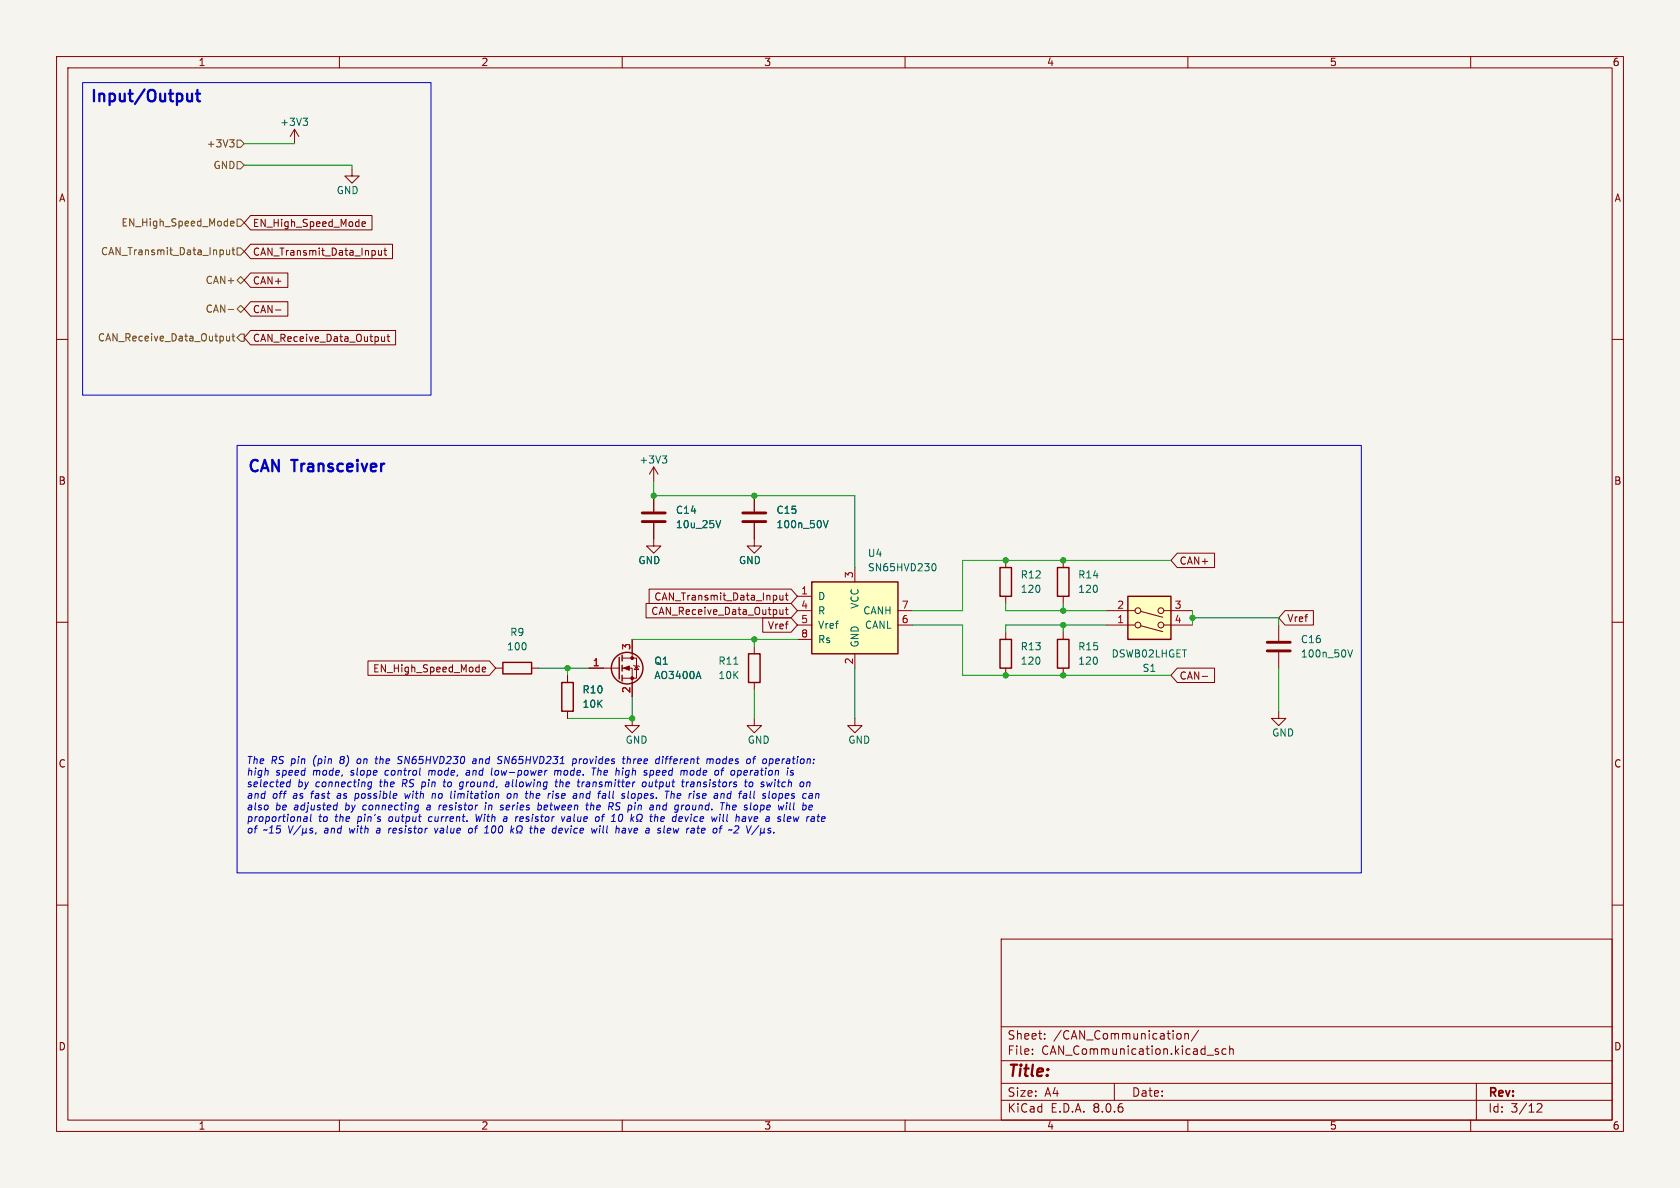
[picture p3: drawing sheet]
<svg xmlns="http://www.w3.org/2000/svg" width="297mm" height="210mm" viewBox="0 0 297 210" stroke-linecap="round" stroke-linejoin="round" font-family="sans-serif">
<path d="M0 0h297v210h-297z" fill="#f5f4ef" stroke="#f5f4ef" stroke-width=".18"/>
<g fill="none" stroke="#840000" stroke-width=".18">
<path d="M10 10h277v190h-277zM12 12h273v186h-273zM60 10v2M110 10v2M160 10v2M210 10v2M260 10v2M10 60h2M285 60h2M133.3 92.5v4h-1.2l1.2 1.3 1.3-1.3h-1.3M133.3 87.6v2.8M177.8 99.1v1.2"/>
<path d="M10 110h2M87.6 118.1h1.3M94 118.1h1.2M177.8 105.4v1.3M188 111.8v1.2M188 118.1v1.3M285 110h2M10 160h2M285 160h2M177 166h108v32h-108zM60 198v2M110 198v2"/>
<path d="M160 198v2M177 194.5h108M177 191.5h108M177 187.5h108M177 181.5h108M182.5 186.3v.1M182.5 185.5v.1M184.7 183.6v.1M184.7 182.8v.1M197 191.5v3M208.2 182.8l.3-.1 .3 .3-.1 .6-.2 .1-.3-.1M209.5 182.8l.2-.1 .3 .1 .1 .9"/>
<path d="M209.5 182.7v1M210 198v2M211.9 182.1l-1.3 2M215.4 185.5l-.4-.1-.2 .2 .1 .2 .5 .2v.3h-.6M216.7 185.5l-.4-.1-.3 .3v.4l.2 .2h.5M217.4 185.5l.2-.1 .4 .1v.9M217.4 184.9v1.5M260 198v2M261 191.5v6.5M271.7 195.2l.6-.1 .2 .1 .1 .3-.9 1.1h.9"/>
</g>
<path d="M88.9 117.1h5.1v2h-5.1zM176.8 100.3h2v5.1h-2zM186.9 113h2.1v5.1h-2.1z" fill="none" stroke="#840000" stroke-width=".25"/>
<path d="M131.3 90.7h4.1M131.3 92.2h4.1" fill="none" stroke="#840000" stroke-width=".51"/>
<path d="M145.6 92l.4 1.3 .4-1.3" fill="none" stroke="#006464" stroke-width=".18"/>
<path d="M199.4 105.4h7.6v7.6h-7.6z" fill="#ffffc2"/>
<g fill="none" stroke="#840000" stroke-width=".18">
<path d="M52.1 22.9l-.8 1.2M52.1 22.9v2.5M52.1 22.9l.7 1.2M62.2 29.8v1.3h-1.2l1.2 1.3 1.3-1.3h-1.3M115.6 82.6l-.8 1.2M115.6 82.6v2.5M115.6 82.6l.7 1.2M188 99.1v1.2M177.8 111.8v1.2M177.8 118.1v1.3M188 105.4v1.3M195.6 110.5h5.1"/>
<path d="M195.6 108h5.1M201.7 108.1l3.9 1M201.7 110.6l3.9 1.1M205.7 110.5h5.1M205.7 108h5.1M226.1 110.5v2.8M226.1 115.3v2.8M226.1 125.7v1.3h1.2l-1.2 1.3-1.3-1.3h1.3"/>
<circle cx="201.2" cy="110.5" r=".51"/>
<circle cx="201.2" cy="108" r=".51"/>
<circle cx="205.2" cy="110.5" r=".51"/>
<circle cx="205.2" cy="108" r=".51"/>
</g>
<path d="M176.8 113h2v5.1h-2zM186.9 100.3h2.1v5.1h-2.1zM199.4 105.4h7.6v7.6h-7.6z" fill="none" stroke="#840000" stroke-width=".25"/>
<path d="M53.6 20.9h.8l-.5 .5M54.1 21.4l.3 .2v.3l-.3 .3M117.1 80.6h.8l-.5 .5M117.6 81.1l.3 .2v.3l-.3 .3M238.3 114.9l.4 1.2 .4-1.2" fill="none" stroke="#006464" stroke-width=".18"/>
<path d="M224 115.1h4.1M224 113.5h4.1" fill="none" stroke="#840000" stroke-width=".51"/>
<path d="M143.5 102.9h15.2v12.7h-15.2z" fill="#ffffc2"/>
<g fill="none" stroke="#840000" stroke-width=".25">
<path d="M109.5 116.2v3.8M110 115.8v1M110 117.6v1M110 119.4v1M132.3 115.6h2.1v5.1h-2.1zM143.5 102.9h15.2v12.7h-15.2zM99.3 120.7h2v5h-2z"/>
<circle cx="110.9" cy="118.1" r="2.79"/>
</g>
<g fill="none" stroke="#840000" stroke-width=".18">
<path d="M44.3 38.1h21.5v2.5h-21.5l-1.1-1.2zM64 39.6l.6-.1-.1-.2-.3-.1-.2 .2 .1 .6h.4M44.3 53.3h6.6v2.6h-6.6l-1.1-1.3zM44.3 58.4h25.6v2.6h-25.6l-1.1-1.3zM44.3 43.2h25.1v2.5h-25.1l-1.1-1.2zM44.3 48.3h6.6v2.5h-6.6l-1.1-1.3zM48.7 54.8h1M66.9 44.3l.1 .8h.3l.1-.1M67.4 44.3v.8M67.4 59.5l.1 .8 .3 .1 .2-.2M67.9 44.3h.5M68 59.5v.9"/>
<path d="M68.1 43.9v1l.3 .2M68.4 59.5h.5M68.6 59.1v1.1l.3 .2M115.6 92.5v4h-1.3l1.3 1.3 1.2-1.3h-1.2M115.6 87.6v2.8M133.3 87.6v2.8M133.3 92.5v2.8M208.1 97.8h6.6v2.5h-6.6l-1.1-1.2zM65 116.8h21.5l1.1 1.3-1.1 1.3h-21.5zM85.3 118.4l.6-.2-.1-.2-.4-.1-.1 .2v.6h.5M100.3 119.4v1.3M104.1 118.1h5.4"/>
<path d="M110 118.1h1.8v5.1M110 116.3h2.5v3.6h-2.5M111.8 113v3.3M112 117.6l.1 .1h.8l.1 .2M112.5 117.7l.4 .7h-.8zM114.2 106.7h25.7l1.1 1.3-1.1 1.2h-25.7zM114.8 104.1h25.1l1.1 1.3-1.1 1.3h-25.1zM133.3 114.3v1.3M134.8 109.2h5.1l1.1 1.3-1.1 1.3h-5.1zM137.9 105.2v.8l.3 .1 .2-.1M137.9 107.8v.8h.3l.2-.1M138.4 105.2v.9"/>
<path d="M138.4 107.8v.8M138.8 105.2h.5M138.8 107.8h.5M139 104.8v1.1l.3 .2M139 107.4v1l.3 .2M141 105.4h2.5M141 108h2.5M141 110.5h2.5M141 113h2.5M151.1 100.3v2.6M151.1 115.6v2.5M158.7 108h2.6"/>
<path d="M158.7 110.5h2.6M208.1 118.1h6.6v2.6h-6.6l-1.1-1.3zM212.5 119.6h1M227.2 107.9h5v2.6h-5l-1.1-1.3zM100.3 125.7v1.3M111.8 127v1.3h1.2l-1.2 1.2-1.3-1.2h1.3M133.3 127v1.3h1.3l-1.3 1.2-1.2-1.2h1.2M133.3 120.7v1.2M151.1 127v1.3h1.3l-1.3 1.2-1.2-1.2h1.2"/>
</g>
<path d="M127.4 92l-.4 1.3M145.6 92l.4 1.3 .4-1.3M164.9 99.7l.1-.1a.68 .68 0 0 1 .5 .7 .68 .68 0 0 1-.5 .6l-.1-.1M123.5 118.7l.4 1.3M129.7 117.4h.8" fill="none" stroke="#006464" stroke-width=".18"/>
<path d="M113.5 92.2h4.1M113.5 90.7h4.1" fill="none" stroke="#840000" stroke-width=".51"/>
<g fill="#840000" stroke="#840000" stroke-width=".18">
<path d="M110.2 118.1l1.1-.4v.8z"/>
<circle cx="111.8" cy="119.9" r=".25"/>
<circle cx="111.8" cy="116.3" r=".25"/>
</g>
<g fill="none" stroke="#725600" stroke-width=".18">
<path d="M40.6 24.7h.8l-.4 .5M40.8 39.5l.6-.1-.1-.2-.3-.1-.2 .2v.6h.5M41.1 25.2l.3 .2v.3l-.3 .3M41.9 28.6h.6l.7 .6-.7 .6h-.6zM41.9 24.8h.6l.7 .6-.7 .6h-.6zM41.9 38.7h.6l.7 .7-.7 .6h-.6zM40 44.2l.1 .8h.3l.2-.1M40 59.4l.1 .8 .3 .1 .2-.2M40.3 54.7h1M40.6 44.2v.8M40.6 59.4v.9M41 44.2h.5"/>
<path d="M41 59.4h.5M41.2 43.8v1l.3 .2M41.2 59v1.1l.3 .2M41.9 43.8h.6l.7 .7-.7 .6h-.6zM41.9 59.7l.6-.6h.7v1.2h-.7zM41.9 49.5l.6-.6 .7 .6-.7 .7zM42.5 54l.7 .6-.7 .6-.6-.6z"/>
</g>
<path d="M33.9 16.6v1.3M33.9 17.7l-.2 .2h-.3M34.6 16.6h.8M34.9 15.9v1.7l.1 .2 .4 .1" fill="none" stroke="#0000c2" stroke-width=".4"/>
<g fill="none" stroke="#0000c2" stroke-width=".18">
<path d="M14.6 14.6h61.6v55.3h-61.6zM41.9 78.7h198.8v75.6h-198.8zM51.2 139l-.4 .1M51.4 137.8l-.2 1.3M63.3 134.2l-.2 .5 .2 .3M65.1 139h.5M65.1 138.4v.1M65.7 138.2l-.1 1.1-.2 .1-.3 .1M66.3 134.1h.5M66.5 133.7l-.1 1.1 .3 .2M70.9 134.9l-.2 .1-.4-.1M71 133.7l-.5 .1-.1 .3 .1 .2 .4 .1"/>
<path d="M75.9 136.2l-.1 .8M75.9 136.2v.1M78.6 137.8l-.2 1.1 .3 .2M79.8 139.9l-.1 1M81.3 139h.5M81.4 138.3v.1M81.8 139.3l-.2 .1-.3 .1M82.9 136.2h-.4M82.9 136.6h-.4l-.1 .3 .1 .1h.3M83.7 134.2h.4v.8M84.2 134.4l-.6 .2-.1 .2 .2 .2 .4-.1M86.9 137h.1"/>
<path d="M87 135.8l-.1 1.1M88.3 133.7l.5 .1M88.5 134.4l.2 .2-.2 .3M90 138.5l-.4 .1-.3 .2 .2 .3 .4-.1M90 138.4l-.1 .7M93.1 139.9l-.1 1M93.8 139.9l-.1 1.2M97.8 139.9v.1M98.1 136.3l.4-.1 .1 .2M98.1 136.2l-.1 .8M98.1 138.2h.5M98.4 137.8l-.2 1.1 .3 .2"/>
<path d="M98.6 136.4v.6M98.8 136.2l-.2 .2M99.1 137.8l-.2 1.3M99.2 138.2l-.2 .2M101.3 134.2h.5l.1 .5-.3 .3-.4-.1M101.3 134.1l-.1 1.3M103 138.2l-.1 .9M103.3 138.2l-.4 .3M105 135.8l-.1 1.2M105.8 135.8l-.2 1.2M110 134.1h.5M110.2 134.9l.2 .1"/>
<path d="M110.3 133.7l-.2 1.1M110.9 134.3l.2-.2 .3 .1v.8M111 133.7l-.2 1.3M111.1 139.9l-.1 1M113.7 138.4l-.2 .4 .2 .3 .4-.1 .1-.6M114.8 138.2l-.1 .7 .4 .2M114.9 137h.4M115 136.2l-.2 1.3M115.4 136.2h-.4M117.2 134.1l-.1 .9M117.2 133.7v.1M118.7 139.9l-.1 1.2"/>
<path d="M121.2 136.2l.3 .2-.1 .6M121.4 138.2l-.1 .9M121.8 138.2l-.4 .3M122.3 138.6l-.2 .2 .1 .3M125.1 134.2l.3-.1 .2 .2M125.6 134.3l.2-.2 .3 .1-.1 .8M125.6 134.3l-.1 .7M126.7 134.3l-.1 .4 .1 .2M127.5 136.2h.4M127.7 135.9l-.2 1.1M131 136.2l.1 .2-.2 .5M131.9 137.8l-.2 1.1 .3 .2"/>
<path d="M132.5 138.4l-.1 .4 .2 .3 .4-.1 .1-.6M133.1 134.1h.5M133.4 139.9l-.2 1 .2 .2M133.6 133.7l-.3 .2-.1 1.1M136.5 138.2l-.3 .9-.2-.6M139.8 136.4v.2l.4 .1 .1 .2-.3 .1h-.3M142.7 138.4l.2-.2 .3 .1-.1 .8M142.7 138.2l-.1 .9M47.4 142.4v.5M51 146l.3 1.3 .6-1.3M53.2 145.9l-1.3 1.7M53.5 147.1l.1 .2h.3l.2-.2"/>
<path d="M53.6 146.4l-.2 1.3M54.1 147.1l.1 .2M54.2 146.4l-.1 .7M54.3 144.7l-.6 .1v.2l.1 .2h.4M54.3 144.5l-.1 .7M55 143.9l-.1 1.1 .1 .2M55.3 146.5l-.3-.1-.2 .3 .4 .2v.3h-.5M55.9 147.2l-.2 .2M59.5 142.3l.1 .1M59.7 141.9l-.2 1.3M61.8 146.4l.1 .9M62.8 141.1h.1"/>
<path d="M62.9 140.3l-.2 1.2M66.8 146.8l-.3 .2 .2 .3M68.8 146.5v.2M71.6 140.3l.1 .8 .3-.6M73.6 142.3l.4 .1M73.9 143.1l-.1 .1M74 142.3l-.2 1.2M75.6 142.7l-.2 .3 .2 .2M75.7 142.3l-.1 .1M75.9 144.4l-.2 .6 .2 .2M76.5 140.3l-.1 .8M76.8 146.4l.2 .9 .4-.9"/>
<path d="M77.9 142.3l-.2 .3M80.4 140.3l-.1 .8M82.9 146.5l.2-.1 .4 .1v.5l-.2 .2-.3 .1-.1-.2zM84.1 143.9l.2 1.3 .3-.9M85.8 142.3l-.1 .9M88.6 142.7l.4 .2-.2 .3M88.7 142.3l.3 .1M89 145.2h.6M89.1 144.4h.5M89.6 144.7l-.5 .1M90.1 140.3h-.3l-.1 .2v.6h.3l.2-.1 .1-.6M90.9 146.4l-.6 .5"/>
<path d="M91.4 146.2a.57 .57 0 0 0 .2 .8l-.1 .3h-.3M92 146h-.4M92.3 146.2v.2a.58 .58 0 0 1-.4 .6v.3h.3M93.6 146.4h.5M93.9 146l-.2 1.1 .3 .2M94.5 146.5l.2-.1 .3 .1v.8M94.6 146l-.2 1.3M95.2 142.4h.4l.1 .5-.3 .3-.3-.1M95.2 141.9l-.1 1.3M97.8 140.3l-.1 .8M98.2 141.1h.1M99.3 144.4l.2 .8 .4-.8"/>
<path d="M99.3 146.4l-.4 .1-.1 .6 .1 .2 .4-.1M99.4 146.7l-.6 .1M100.4 144.7l-.2 .3 .2 .2M102.6 140.3l-.1 .8M103 140.3l-.4 .1M103.6 142.3h.5M103.7 143.1l.2 .1M104.5 141.9l-.1 1.3M105 142.4l-.3-.1-.2 .1M105.6 144.4h.3l.1 .2-.2 .5-.3 .1M105.6 146.4l-.4 .9M106 146.4l-.1 .9"/>
<path d="M106.1 146v.1M106.3 144.4h.5M106.6 144.1l-.2 1.1M108.4 142.1l-.1 .3M108.8 143.1l.2 .1M108.9 142.1l.1 .3M109.4 144.4v.7l.2 .1h.2M110 147.2h.5M110.1 146.5h.5l-.1 .8M110.6 146.7l-.6 .1M111 141.1h.1M111.9 140.3l-.3 .2v.4l.1 .2h.3"/>
<path d="M112.6 144.8l.2 .2v.2h-.3M113.6 144.3a.58 .58 0 0 1-.4 .7l-.1 .2h.3M115.1 143.9l-.1 1.1 .3 .2M115.8 143.9l-.1 1.3M116 144.4l.3 .1-.1 .7M116.1 142.3l-.1 .9M116.2 147.2l.1 .1M116.4 146.5l-.1 .3M116.7 142.5l-.1 .7M117.5 146l-.2 1.1M118.2 146.4l.4 .1v.2l-.6 .1M118.5 147.2l-.2 .1"/>
<path d="M119.2 140.5l-.1 .6M119.8 140.5l-.1 .6h.4M120.3 144.4h.3v.3l-.6 .1M120.3 140.6l-.6 .1M120.5 145.2h-.3M120.8 142.3h.1M121.3 142.6v.4M123.2 146.4h.5M123.4 147.2l.2 .1M127.3 144.4l-.1 .8M127.9 143.9l-.1 1.1 .2 .2M128.5 142.4l.2-.1 .3 .1-.1 .8"/>
<path d="M128.5 141.9l-.1 1.3M128.8 140.3l-.2 .2-.1 .4 .2 .2h.3M129 146.7l-.2 .1M129.8 142.3l-.3 .2v.5l.1 .2h.3M130.1 142.6l-.6 .1M131.7 144.4l.1 .1v.7M131.8 145.2h-.2M131.8 144.7h-.1M132.4 144.4l.1 .8M133.7 142.3l.3 .3-.2 .5M135.1 147.1l.1 .2M135.1 147.1l-.1 .1"/>
<path d="M135.1 146.4v.7M136.3 146.5l-.3-.1-.2 .3 .4 .2v.3h-.5M136.8 147.1v.2M136.8 140.3h.3l.1 .2v.4l-.3 .2M137.5 144.5l.1 .2 .4 .2M137.7 141.1h.1M137.8 140.3l-.2 1.2M137.9 140.3h-.1M138 145l-.2 .2h-.3M138.7 143.9l-.1 1.1M139.7 141.9l-.1 1.1 .1 .2M140.4 141.9l-.1 1.2"/>
<path d="M144.3 140.4l.1-.1h.3v.8M144.3 140.3l-.1 .8M145.7 144.4h-.2l-.2 .1v.7h.3M145.9 144.7l-.7 .1"/>
</g>
<g fill="none" stroke="#009600" stroke-width=".18">
<path d="M43.2 29.2h19v.6M43.2 25.4h8.9M115.6 85.1v2.5h35.5v12.7M207 99.1h-36.8v8.9h-8.9M95.2 118.1h8.9M100.3 118.1v1.3M111.8 113h29.2M133.3 113v1.3M151.1 118.1v8.9M161.3 110.5h8.9v8.9h36.8M177.8 106.7v1.3h17.8M188 106.7v1.3"/>
<path d="M188 110.5v1.3M195.6 110.5h-17.8v1.3M210.8 108v2.5M210.8 109.2h15.3v1.3M226.1 118.1v7.6M111.8 123.2v3.8h-11.5M133.3 121.9v5.1"/>
</g>
<g fill="#009600" stroke="#009600" stroke-width=".18">
<circle cx="111.8" cy="127" r=".46"/>
<circle cx="133.3" cy="113" r=".46"/>
<circle cx="100.3" cy="118.1" r=".46"/>
<circle cx="188" cy="119.4" r=".46"/>
<circle cx="188" cy="110.5" r=".46"/>
<circle cx="210.8" cy="109.2" r=".46"/>
<circle cx="188" cy="108" r=".46"/>
<circle cx="115.6" cy="87.6" r=".46"/>
<circle cx="177.8" cy="119.4" r=".46"/>
<circle cx="188" cy="99.1" r=".46"/>
<circle cx="177.8" cy="99.1" r=".46"/>
<circle cx="133.3" cy="87.6" r=".46"/>
</g>
<g font-size="2.8" fill="#0000c2">
<text x="15.9" y="18.2">Input/Output</text>
<text x="43.7" y="83.6">CAN</text>
<text x="51.8" y="83.6">Transceiver</text>
</g>
<text font-size="2.8" fill="#840000" x="178" y="190.9">Title:</text>
<g font-size="2.1" fill="#840000">
<text x="178" y="184">Sheet:</text>
<text x="186.2" y="184">/CAN_Communication/</text>
<text x="178" y="186.7">File:</text>
<text x="184.1" y="186.7">CAN_Communication.kicad_sch</text>
<text x="178" y="196.9">KiCad</text>
<text x="178" y="194.1">Size:</text>
<text x="184.7" y="194.1">A4</text>
<text x="185.7" y="196.9">E.D.A.</text>
<text x="193.3" y="196.9">8.0.6</text>
<text x="200" y="194.1">Date:</text>
<text x="263" y="194.3">Rev:</text>
<text x="263" y="196.9">Id:</text>
<text x="267.1" y="196.9">3/12</text>
</g>
<g font-size="1.8" fill="#840000">
<text x="35" y="11.9">1</text>
<text x="85" y="11.9">2</text>
<text x="135" y="11.9">3</text>
<text x="185" y="11.9">4</text>
<text x="235" y="11.9">5</text>
<text x="285" y="11.9">6</text>
<text x="10.3" y="35.9">A</text>
<text x="285.3" y="35.9">A</text>
<text x="44.6" y="40.3">EN_High_Speed_Mode</text>
<text x="44.6" y="45.4">CAN_Transmit_Data_Input</text>
<text x="44.6" y="50.5">CAN+</text>
<text x="44.6" y="55.6">CAN-</text>
<text x="44.6" y="60.6">CAN_Receive_Data_Output</text>
<text x="10.3" y="85.9">B</text>
<text x="285.3" y="85.9">B</text>
<text x="208.4" y="100">CAN+</text>
<text x="115.6" y="106.4">CAN_Transmit_Data_Input</text>
<text x="115" y="108.9">CAN_Receive_Data_Output</text>
<text x="135.6" y="111.4">Vref</text>
<text x="227.5" y="110.2">Vref</text>
<text x="65.9" y="119.1">EN_High_Speed_Mode</text>
<text x="208.4" y="120.3">CAN-</text>
<text x="10.3" y="135.9">C</text>
<text x="285.3" y="135.9">C</text>
<text x="10.3" y="185.9">D</text>
<text x="285.3" y="185.9">D</text>
<text x="35" y="199.9">1</text>
<text x="85" y="199.9">2</text>
<text x="135" y="199.9">3</text>
<text x="185" y="199.9">4</text>
<text x="235" y="199.9">5</text>
<text x="285" y="199.9">6</text>
</g>
<g font-size="1.8" fill="#006464">
<text x="49.4" y="22.5">+3V3</text>
<text x="59.4" y="34.5">GND</text>
<text x="112.9" y="82.1">+3V3</text>
<text x="119.4" y="91">C14</text>
<text x="119.4" y="93.6">10u_25V</text>
<text x="137.2" y="93.6">100n_50V</text>
<text x="137.2" y="91">C15</text>
<text x="112.8" y="99.9">GND</text>
<text x="130.5" y="99.9">GND</text>
<text x="153.3" y="98.7">U4</text>
<text x="153.3" y="101.2">SN65HVD230</text>
<text x="144.5" y="106.3">D</text>
<text x="152" y="107.7" transform="rotate(-90 152 107.7)">VCC</text>
<text x="180.3" y="105">120</text>
<text x="180.3" y="102.5">R12</text>
<text x="190.5" y="105">120</text>
<text x="190.5" y="102.5">R14</text>
<text x="90.1" y="112.6">R9</text>
<text x="144.5" y="108.8">R</text>
<text x="144.5" y="111.4">Vref</text>
<text x="144.5" y="113.9">Rs</text>
<text x="152.5" y="108.8">CANH</text>
<text x="152.8" y="111.4">CANL</text>
<text x="229.9" y="113.9">C16</text>
<text x="89.5" y="115.2">100</text>
<text x="115.6" y="117.7">Q1</text>
<text x="126.9" y="117.7">R11</text>
<text x="152" y="114.6" transform="rotate(-90 152 114.6)">GND</text>
<text x="180.3" y="117.7">120</text>
<text x="180.3" y="115.2">R13</text>
<text x="190.5" y="117.7">120</text>
<text x="190.5" y="115.2">R15</text>
<text x="196.4" y="116.4">DSWB02LHGET</text>
<text x="201.9" y="119">S1</text>
<text x="229.9" y="116.4">100n_50V</text>
<text x="102.9" y="122.8">R10</text>
<text x="102.9" y="125.3">10K</text>
<text x="115.6" y="120.2">AO3400A</text>
<text x="126.9" y="120.2">10K</text>
<text x="110.5" y="131.7">GND</text>
<text x="132.1" y="131.7">GND</text>
<text x="149.9" y="131.7">GND</text>
<text x="224.8" y="130.4">GND</text>
</g>
<g font-size="1.8" fill="#725600">
<text x="36.4" y="26.3">+3V3</text>
<text x="37.6" y="30.1">GND</text>
<text x="21.4" y="40.2">EN_High_Speed_Mode</text>
<text x="17.7" y="45.3">CAN_Transmit_Data_Input</text>
<text x="36.3" y="50.4">CAN+</text>
<text x="36.3" y="55.5">CAN-</text>
<text x="17.2" y="60.6">CAN_Receive_Data_Output</text>
</g>
<g font-size="1.8" fill="#a90000">
<text x="141.5" y="105.2">1</text>
<text x="141.5" y="107.7">4</text>
<text x="150.9" y="102.3" transform="rotate(-90 150.9 102.3)">3</text>
<text x="159.3" y="107.7">7</text>
<text x="197.4" y="107.7">2</text>
<text x="207.6" y="107.7">3</text>
<text x="141.5" y="110.2">5</text>
<text x="141.5" y="112.8">8</text>
<text x="159.3" y="110.2">6</text>
<text x="197.4" y="110.2">1</text>
<text x="207.6" y="110.2">4</text>
<text x="104.7" y="117.9">1</text>
<text x="111.5" y="115" transform="rotate(-90 111.5 115)">3</text>
<text x="150.9" y="117.5" transform="rotate(-90 150.9 117.5)">2</text>
<text x="111.5" y="122.6" transform="rotate(-90 111.5 122.6)">2</text>
</g>
<g font-size="1.8" fill="#0000c2">
<text x="43.5" y="135.4">The</text>
<text x="43.5" y="137.4">high</text>
<text x="47.9" y="135.4">RS pin</text>
<text x="48.7" y="137.4">speed</text>
<text x="55.4" y="137.4">mode,</text>
<text x="55.6" y="135.4">(pin</text>
<text x="60.5" y="135.4">8)</text>
<text x="62.2" y="137.4">slope</text>
<text x="63.7" y="135.4">on</text>
<text x="67.2" y="135.4">the</text>
<text x="68.5" y="137.4">control</text>
<text x="71.3" y="135.4">SN65HVD230</text>
<text x="76.4" y="137.4">mode,</text>
<text x="83.2" y="137.4">and</text>
<text x="84.8" y="135.4">and</text>
<text x="87.9" y="137.4">low-power</text>
<text x="89.4" y="135.4">SN65HVD231</text>
<text x="99.2" y="137.4">mode.</text>
<text x="102.9" y="135.4">provides</text>
<text x="106.1" y="137.4">The</text>
<text x="110.5" y="137.4">high</text>
<text x="112" y="135.4">three</text>
<text x="115.7" y="137.4">speed</text>
<text x="118" y="135.4">different</text>
<text x="122.4" y="137.4">mode</text>
<text x="127.2" y="135.4">modes</text>
<text x="128.6" y="137.4">of</text>
<text x="131.7" y="137.4">operation</text>
<text x="134.5" y="135.4">of</text>
<text x="137.5" y="135.4">operation:</text>
<text x="43.5" y="139.5">selected</text>
<text x="43.5" y="141.5">and</text>
<text x="43.5" y="143.6">also</text>
<text x="48.1" y="141.5">off</text>
<text x="48.7" y="143.6">be</text>
<text x="51.9" y="141.5">as</text>
<text x="52.1" y="143.6">adjusted</text>
<text x="52.6" y="139.5">by</text>
<text x="55.2" y="141.5">fast</text>
<text x="55.9" y="139.5">connecting</text>
<text x="60" y="141.5">as</text>
<text x="61.3" y="143.6">by</text>
<text x="63.4" y="141.5">possible</text>
<text x="64.6" y="143.6">connecting</text>
<text x="67.4" y="139.5">the</text>
<text x="71.5" y="139.5">RS pin</text>
<text x="72.4" y="141.5">with</text>
<text x="76.1" y="143.6">a</text>
<text x="77.4" y="141.5">no</text>
<text x="78.4" y="143.6">resistor</text>
<text x="79.2" y="139.5">to</text>
<text x="80.9" y="141.5">limitation</text>
<text x="82.3" y="139.5">ground,</text>
<text x="86.8" y="143.6">in</text>
<text x="89.7" y="143.6">series</text>
<text x="90.6" y="139.5">allowing</text>
<text x="91.1" y="141.5">on</text>
<text x="94.6" y="141.5">the</text>
<text x="96.5" y="143.6">between</text>
<text x="98.7" y="141.5">rise</text>
<text x="99.6" y="139.5">the</text>
<text x="103.4" y="141.5">and</text>
<text x="103.8" y="139.5">transmitter</text>
<text x="105.3" y="143.6">the</text>
<text x="108" y="141.5">fall</text>
<text x="109.4" y="143.6">RS pin</text>
<text x="112.4" y="141.5">slopes.</text>
<text x="115.4" y="139.5">output</text>
<text x="117.1" y="143.6">and</text>
<text x="120.3" y="141.5">The</text>
<text x="121.8" y="143.6">ground.</text>
<text x="122.6" y="139.5">transistors</text>
<text x="124.6" y="141.5">rise</text>
<text x="129.3" y="141.5">and</text>
<text x="130.1" y="143.6">The</text>
<text x="133.9" y="141.5">fall</text>
<text x="133.9" y="139.5">to</text>
<text x="134.4" y="143.6">slope</text>
<text x="137" y="139.5">switch</text>
<text x="138.3" y="141.5">slopes</text>
<text x="140.7" y="143.6">will</text>
<text x="43.5" y="145.6">proportional</text>
<text x="43.5" y="147.7">of</text>
<text x="46.5" y="147.7">~15</text>
<text x="56.3" y="145.6">to</text>
<text x="57.6" y="147.7">and</text>
<text x="59.3" y="145.6">the</text>
<text x="62.2" y="147.7">with</text>
<text x="63.5" y="145.6">pin's</text>
<text x="67.2" y="147.7">a</text>
<text x="69.2" y="145.6">output</text>
<text x="69.5" y="147.7">resistor</text>
<text x="76.4" y="145.6">current.</text>
<text x="77.9" y="147.7">value</text>
<text x="84.1" y="147.7">of</text>
<text x="84.9" y="145.6">With</text>
<text x="87.1" y="147.7">100</text>
<text x="90" y="145.6">a</text>
<text x="92.4" y="145.6">resistor</text>
<text x="95.6" y="147.7">the</text>
<text x="99.7" y="147.7">device</text>
<text x="100.7" y="145.6">value</text>
<text x="106.9" y="147.7">will</text>
<text x="106.9" y="145.6">of</text>
<text x="110" y="145.6">10</text>
<text x="111.3" y="147.7">have</text>
<text x="116.8" y="147.7">a</text>
<text x="117.2" y="145.6">the</text>
<text x="119.1" y="147.7">slew</text>
<text x="121.3" y="145.6">device</text>
<text x="124.4" y="147.7">rate</text>
<text x="128.5" y="145.6">will</text>
<text x="129.3" y="147.7">of</text>
<text x="132.4" y="147.7">~2</text>
<text x="132.9" y="145.6">have</text>
<text x="138.5" y="145.6">a</text>
<text x="140.8" y="145.6">slew</text>
<text x="146.1" y="145.6">rate</text>
</g>
</svg>
